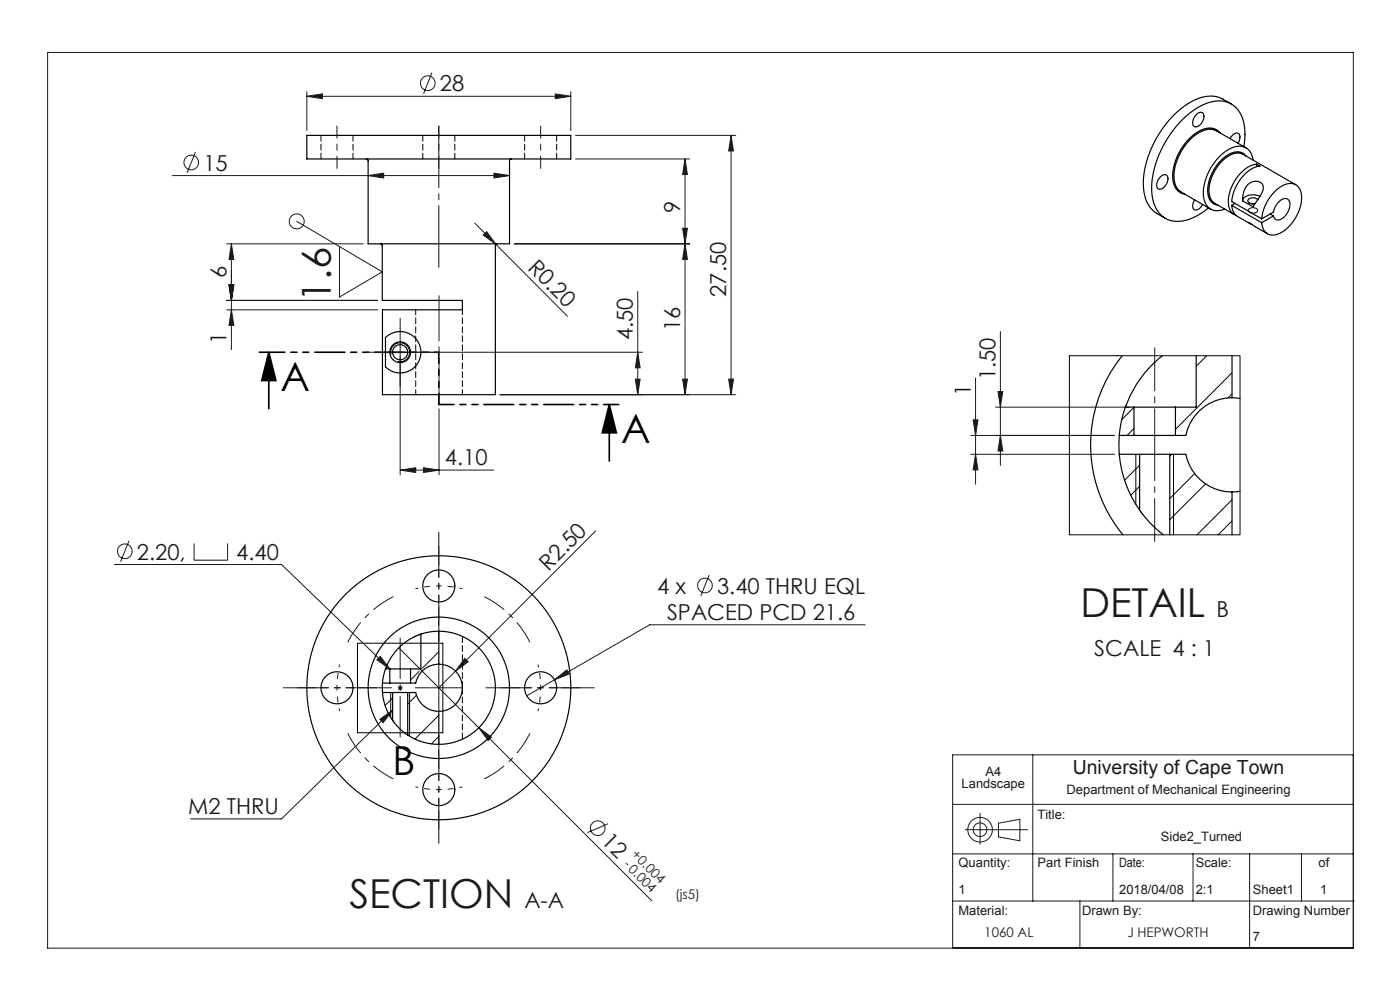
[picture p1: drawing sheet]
<svg xmlns="http://www.w3.org/2000/svg" width="297mm" height="210mm" viewBox="0 0 297 210" stroke-linecap="round" stroke-linejoin="round" font-family="sans-serif">
<g fill="none" stroke="#191924" stroke-width=".21">
<path d="M10.1 11.1h277v190h-277zM65.1 19.4v8.3M91.6 15.4l-1.7 4.5M117.8 19.9l3.3 .5-3.3 .5zM121.1 19.4v8.3M36.6 37.2h71.5M41.5 32.2l-1.8 4.5M65.1 20.4l3.3-.5v1zM65.1 20.4h56M78.1 37.2l3.3-.5v1.1zM104.8 36.7l3.3 .5-3.3 .6zM122.1 33.7h24.2"/>
<path d="M122.1 28.7h34M145.3 33.7l.5 3.3h-1zM145.3 33.7v50M155.1 28.7v55M155.1 28.7l.5 3.3h-1zM48.1 51.7h29M49.1 51.7v22.5M49.1 51.7l.5 3.3h-1zM62.9 47l18.2 10.7-9.1 5.3v-10.7M100.7 47.3l19.7 19.8M102.5 49.9l.7-.8 2 2.7zM109.1 51.7h37.2"/>
<path d="M144.8 48.4h1l-.5 3.3zM145.3 51.7l.5 3.3h-1zM48.1 63.7h32M48.1 65.7h32M48.6 60.4h1l-.5 3.3zM49.1 65.7l.5 3.3h-1zM79.9 74.7h56.4M84.9 69.7v31M135.3 61.8v21.9M135.3 74.7l.5 3.3h-1zM212.2 70.3v28.4M84.9 99.7l3.3-.5v1z"/>
<path d="M84.9 99.7h19.8M89.8 99.2l3.3 .5-3.3 .5zM93.1 86.7v14M106.1 83.7h50M134.8 80.4h1l-.5 3.3zM144.8 80.4h1l-.5 3.3zM154.6 80.4h1l-.5 3.3zM206 92.4h30.4M206 96.4h30.4M206.4 89.1h1.1l-.5 3.3zM207 80.2v22.5M207 96.4l.5 3.3h-1.1z"/>
<path d="M211.2 86.4h28.4M211.7 83.1h1l-.5 3.3zM212.2 92.4l.5 3.3h-1zM24.3 119.7h35.4l23 22.2M27.4 114.7l-1.8 4.5M41.2 115.3v3.5h7.1v-3.5M126.4 112.6l-33.3 33.3M80.7 139.2l2 2.7-2.7-1.9zM84.6 137.4l17 17M98.6 139.7l.7 .7-2.7 2zM150.4 122l-1.7 4.4M183.5 132.5h-45.7l-26.1 15.1"/>
<path d="M80.6 152.6l2.7-2-2 2.7zM83.3 150.6l-23.6 23.1h-19.3M84.4 145.9h1M84.5 145.6l.7 .7M84.9 145.4v1M85.2 145.6l-.7 .7M88.1 145.9h10M93.1 140.9v10M101.6 154.4l2.7 2-.7 .7zM101.6 154.4l36.7 36.7M117.6 144.2l2.6-2.1 .5 .9zM129 174.7l-4.4 1.9"/>
<path d="M202.1 170.6h85M204.8 176h13.2M207.9 172.5v6.6M211.8 177.5l4.5 .8M211.8 177.5v-2.9l4.6-.8v4.6M219.1 160.1v31M287.1 160.1h-85v41M202.1 191.1h85.2M202.1 181.1h85M229.1 191.1v10M236.1 181.1v10M253.1 181.1v10"/>
<path d="M265.1 181.1v20M276.1 181.1v10"/>
<circle cx="90.7" cy="17.6" r="1.56"/>
<circle cx="40.6" cy="34.5" r="1.56"/>
<circle cx="62.9" cy="47" r="1.59"/>
<circle cx="26.5" cy="116.9" r="1.56"/>
<circle cx="149.6" cy="124.2" r="1.56"/>
<circle cx="126.8" cy="175.7" r="1.56"/>
<circle cx="207.9" cy="176" r="1.45"/>
<circle cx="207.9" cy="176" r="2.61"/>
</g>
<path d="M57 74.7l1.5 6h-3zM57 74.7v12M129.3 85.8l1.5 6h-3zM129.3 85.8v12" fill="none" stroke="#000" stroke-width=".35"/>
<path d="M264.9 44.4a1.2 1.2 0 0 1 1.9 .3 1.15 1.15 0 0 1-2-.1zM83 75.2a2 2 0 0 1 1.7-2.5 2 2 0 0 1 2.2 2.2 2 2 0 0 1-2.5 1.8M241 96.4v10.6M249 96.4v17M75.8 136.4h18.1v19h-18.1zM82.9 146.9v5.3M86.9 146.9v9.3" fill="none" stroke="#000" stroke-width=".21"/>
<path d="M93.1 124.3l-2.5 .1-2.5 .5M93.1 124.3l2.5 .1 2.4 .5M71.5 145.9l.1 2.5 .5 2.4M71.5 145.9l.1-2.5 .5-2.5M114.7 145.9l-.2-2.5-.4-2.5M114.7 145.9l-.2 2.5-.4 2.4M93.1 167.5l2.5-.2 2.4-.4M93.1 167.5l-2.5-.2-2.5-.4" fill="none" stroke="#191924" stroke-width=".21" stroke-dasharray="15.2 1.3 1.3 1.3" stroke-dashoffset="14.6" stroke-linecap="butt"/>
<path d="M83.4 126.6a21.6 21.6 0 0 0-9.6 9.6M112.4 136.2a21.6 21.6 0 0 0-9.7-9.6M73.8 155.5a21.6 21.6 0 0 0 9.6 9.7M102.7 165.2a21.6 21.6 0 0 0 9.7-9.7" fill="none" stroke="#191924" stroke-width=".21" stroke-dasharray="15.2 1.3 1.3 1.3" stroke-dashoffset="10.2" stroke-linecap="butt"/>
<path d="M93.1 85.8h38.2" fill="none" stroke="#000" stroke-width=".35" stroke-dasharray="6.3 1.3 1.3 1.3 1.3 1.3" stroke-dashoffset="3.1"/>
<path d="M93.1 74.7v11.1" fill="none" stroke="#000" stroke-width=".35" stroke-dasharray="6.3 1.3 1.3 1.3 1.3 1.3" stroke-dashoffset="4"/>
<path d="M84.9 74.7h8.2" fill="none" stroke="#000" stroke-width=".35" stroke-dasharray="6.3 1.3 1.3 1.3 1.3 1.3" stroke-dashoffset="5.4"/>
<path d="M84.9 74.7h-29.9" fill="none" stroke="#000" stroke-width=".35" stroke-dasharray="6.3 1.3 1.3 1.3 1.3 1.3" stroke-dashoffset=".9"/>
<path d="M93.1 85.7v-23M93.1 135.9v-23M83.1 145.9h-23M93.1 155.9v23M103.1 145.9h23" fill="none" stroke="#191924" stroke-width=".21" stroke-dasharray="15.2 1.3 1.3 1.3" stroke-dashoffset="5.6"/>
<path d="M93.1 56.7v-30" fill="none" stroke="#191924" stroke-width=".21" stroke-dasharray="15.2 1.3 1.3 1.3" stroke-dashoffset="2.1"/>
<path d="M71.5 35.7v-9M93.1 26.7v9M114.7 35.7v-9" fill="none" stroke="#191924" stroke-width=".21" stroke-dasharray="15.2 1.3 1.3 1.3" stroke-dashoffset="12.6"/>
<path d="M84.9 135.4v21" fill="none" stroke="#191924" stroke-width=".21" stroke-dasharray="15.2 1.3 1.3 1.3" stroke-dashoffset="6.6"/>
<path d="M79.9 74.7h-2.2M84.9 69.7v-2.2M84.9 79.7v2.2M89.9 74.7h2.4M93.1 119.3v-3.4M93.1 129.3v3.4M66.5 145.9h-3.4M76.5 145.9h3.4M109.7 145.9h-3.4M119.7 145.9h3.4M93.1 172.5v3.4M93.1 162.5v-3.4" fill="none" stroke="#191924" stroke-width=".21" stroke-dasharray="15.2 1.3 1.3 1.3"/>
<path d="M93.1 124.3v-5M93.1 124.3v5M71.5 145.9h-5M71.5 145.9h5M114.7 145.9h5M114.7 145.9h-5M93.1 167.5v5M93.1 167.5v-5" fill="none" stroke="#191924" stroke-width=".21" stroke-dasharray="15.2 1.3 1.3 1.3" stroke-dashoffset="14.6"/>
<path d="M245 114.9v-41.1" fill="none" stroke="#191924" stroke-width=".21" stroke-dasharray="15.2 1.3 1.3 1.3" stroke-dashoffset="6.1"/>
<path d="M57 74.7l1.5 6h-3zM129.3 85.8l1.5 6h-3z" fill="#000"/>
<g fill="#191924">
<path d="M117.6 144.2l2.6-2.1 .5 .9z"/>
<path d="M98.6 139.7l.7 .7-2.7 2z"/>
<path d="M101.6 154.4l2.7 2-.7 .7z"/>
<path d="M102.5 49.9l.7-.8 2 2.7z"/>
<path d="M89.8 99.2l3.3 .5-3.3 .5zM84.9 99.7l3.3-.5v1z"/>
<path d="M117.8 19.9l3.3 .5-3.3 .5zM65.1 20.4l3.3-.5v1z"/>
<path d="M144.8 48.4h1l-.5 3.3zM145.3 33.7l.5 3.3h-1zM144.8 80.4h1l-.5 3.3zM145.3 51.7l.5 3.3h-1zM212.2 92.4l.5 3.3h-1zM211.7 83.1h1l-.5 3.3zM207 96.4l.5 3.3h-1.1zM206.4 89.1h1.1l-.5 3.3z"/>
<path d="M155.1 28.7l.5 3.3h-1zM154.6 80.4h1l-.5 3.3zM135.3 74.7l.5 3.3h-1zM134.8 80.4h1l-.5 3.3zM48.6 60.4h1l-.5 3.3zM49.1 65.7l.5 3.3h-1zM49.1 51.7l.5 3.3h-1zM48.6 60.4h1l-.5 3.3z"/>
<path d="M78.1 37.2l3.3-.5v1.1zM104.8 36.7l3.3 .5-3.3 .6z"/>
<path d="M80.6 152.6l2.7-2-2 2.7zM80.7 139.2l2 2.7-2.7-1.9z"/>
</g>
<g fill="none" stroke="#000" stroke-width=".25">
<path d="M65.1 28.7h56v5h-56zM77.7 33.7l.3 .1 .1 .3v17.6h30v-17.6l.1-.3 .3-.1M246.1 37.6a.86 .86 0 0 1 .9-.6 .86 .86 0 0 1 .8 .7 2.21 2.21 0 0 1-2 2.4 1.58 1.58 0 0 1 .2-2.4zM253.8 24.3a.86 .86 0 0 1 .8-.5 .86 .86 0 0 1 .8 .7 2.21 2.21 0 0 1-1.9 2.4 1.58 1.58 0 0 1 .1-2.4zM258.8 28.2a3.4 3.4 0 0 0-4.6-.3 11.6 11.6 0 0 0-5.3 10.6 3 3 0 0 0 2.4 2.7M260.9 29.4l.1-.1a1.33 1.33 0 0 1 1.9-.8 1.83 1.83 0 0 1-.3 1.9M261.2 22.1l-1.8-1.1a6.9 6.9 0 0 0-6.8 .7 21.6 21.6 0 0 0-10 18 6.7 6.7 0 0 0 2.8 5.6l1.8 1M263.9 31.1a9.4 9.4 0 0 0-1.7-8.3 5.9 5.9 0 0 0-6.9-.6 21.5 21.5 0 0 0-10.6 14.5 9.9 9.9 0 0 0 1.4 8.7 6 6 0 0 0 7.3 .7l1.4-.9 1.6-1.1M264.3 31.4l-6.2-3.6a4.2 4.2 0 0 0-4.6 .9 11.3 11.3 0 0 0-4.3 9.8 3.2 3.2 0 0 0 1.4 2.3l6.2 3.6M264.4 33.1a2.73 2.73 0 0 0-4-.2 9.3 9.3 0 0 0-4.1 8.5 2.36 2.36 0 0 0 2.1 2.1M264.7 39.2a1.92 1.92 0 0 1 3.3 .3 5.7 5.7 0 0 1-1.8 3.7l-.4 .7-2.2-1.3v-.7a4.3 4.3 0 0 1 1.1-2.7zM265.8 34a3 3 0 0 0-4.7-2.5 11.2 11.2 0 0 0-5.7 10.6 2.96 2.96 0 0 0 4.4 2.3"/>
<path d="M266.6 34.8a7.6 7.6 0 0 0-5.5 5.2 4.9 4.9 0 0 0 .4 5.3l.7 .4M266.6 34.8l.7 .4a7.5 7.5 0 0 0-5.4 5.1l-.6 2.4 6.4 3.7M266.6 34.8v.6M274.9 39.2l-11.2-6.5a3.4 3.4 0 0 0-3.9 1 8.7 8.7 0 0 0-3.1 8 2.36 2.36 0 0 0 1 1.4l4.1 2.4M80.7 51.7l.3 .1 .1 .3v11.6h17v2h-17v18h24v-31.6l.1-.3 .3-.1M253.4 42.4l-.1 .1a1.27 1.27 0 0 0 .3 2.1 1.88 1.88 0 0 0 1.5-1.2M261.3 43.6a2.77 2.77 0 0 0 1.2 2.3l2.7 1.5M261.3 43.6l6.4 3.6M262 43.2l-.7 .4M265.5 43.2h.6M265.6 43.2h.1M265.7 47.7l-.7-.4 3.9 2.3"/>
<path d="M266.8 42.4a1.32 1.32 0 0 0-2.1 .2 1.29 1.29 0 0 0 1.6 .6M267.3 41.7a2.98 2.98 0 0 0-3.6 .6l-.1 .3M267.7 46.4a8.8 8.8 0 0 1 5.5-7.4 2.41 2.41 0 0 1 2.9 2.6 8.8 8.8 0 0 1-5.4 8.2 2.4 2.4 0 0 1-3-2.6M269.5 45.4l.7 .4M270.2 45.8a1.1 1.1 0 0 0 .8 .9 1.1 1.1 0 0 0 1.1-.4 3.2 3.2 0 0 0 1.2-3.9 1.59 1.59 0 0 0-2.2 .6l-.6 .9-.3 1.1-2.5 1.4M270.2 45.8l-2.5 1.4M81.8 71.6a4.4 4.4 0 0 1 6.2 0 4.4 4.4 0 0 1 0 6.2 4.4 4.4 0 0 1-6.2 0zM238.1 75.5a29.9 29.9 0 0 0 .1 37.9M246.6 75.5a23.7 23.7 0 0 0-7.9 10.9M253.8 75.5v10.9h-4.4M261.4 75.5v8.9M237.4 96.4a24 24 0 0 0 4.4 11.8"/>
<path d="M237.4 92.4v4M237.4 96.4h4.4M237.4 92.4h3.2M238.7 86.4a24 24 0 0 0-1.3 6M238.7 86.4h1.9M240.6 86.4h8.8M240.6 92.4h8.8M240.6 86.4v6M241.8 96.4h6.4M241.8 96.4v11.8M248.2 96.4h3.4a10 10 0 0 0 9.8 8M248.2 96.4v17"/>
<path d="M249.4 86.4v6M261.4 84.4l1.7 .1M261.4 84.4a10 10 0 0 0-9.8 8h-2.2M241.8 108.2a23.9 23.9 0 0 0 5 5.2M261.4 104.4v9M263.1 104.2l-1.7 .2M89.3 134.5h-.1a12 12 0 0 0-7.4 7.4M89.3 134.5v7.4h-2.2M93.1 133.9a12 12 0 0 1 12 12 12 12 0 0 1-12 12M93.1 133.9l-1.9 .1-1.9 .5M93.1 133.9v7M81.1 146.9a12 12 0 0 0 2.2 5.9"/>
<path d="M81.1 144.9v2M81.1 146.9h2.2M81.1 144.9h1.6M81.8 141.9l-.7 3M81.8 141.9h.9M82.7 141.9h4.4M82.7 144.9h4.4M82.7 141.9v3M83.3 146.9h3.2M83.3 152.8l1.5 1.8 1.7 1.3M83.3 146.9v5.9M86.5 146.9h1.7a5 5 0 0 0 4.9 4"/>
<path d="M86.5 155.9a12 12 0 0 0 6.6 2M86.5 146.9v9M87.1 141.9v3M93.1 140.9a5 5 0 0 1 5 5 5 5 0 0 1-5 5M93.1 140.9a5 5 0 0 0-4.9 4h-1.1M93.1 150.9v7"/>
<circle cx="84.9" cy="74.7" r="1.6"/>
<circle cx="84.9" cy="74.7" r="2.2"/>
<circle cx="93.1" cy="124.3" r="3.4"/>
<circle cx="71.5" cy="145.9" r="3.4"/>
<circle cx="93.1" cy="145.9" r="28"/>
<circle cx="93.1" cy="145.9" r="15"/>
<circle cx="114.7" cy="145.9" r="3.4"/>
<circle cx="93.1" cy="167.5" r="3.4"/>
</g>
<path d="M88.2 65.7v18M98.1 83.7v-18" fill="none" stroke="#000" stroke-width=".21" stroke-dasharray="1.3 .6" stroke-dashoffset=".2"/>
<path d="M68.1 28.7v5M74.9 33.7v-5M89.7 28.7v5M96.5 33.7v-5M111.3 28.7v5M118.1 33.7v-5M238.7 86.4l.2-.4M81.8 141.9v-.2M83.6 153.3l-.3-.5M86.5 155.9l-.2-.1" fill="none" stroke="#000" stroke-width=".21" stroke-dasharray="1.3 .6"/>
<g fill="none" stroke="#000" stroke-width=".21">
<path d="M226.9 75.5h36.2v37.9h-36.2zM256 75.5l-2.2 2.2M261.4 79.1l-12 12M240.6 86.4l-2.6 2.6M240.6 90.9l-1.5 1.5M241.8 98.7l-3.2 3.2M248.6 96.4l-.4 .4M261.4 83.6l-.9 .8M241.8 103.2l-1.9 1.9M253.4 100.5l-5.2 5.2M255.8 102.6l-7.6 7.6M261.4 106l-7.5 7.4"/>
<path d="M261.4 110.5l-3 2.9M93.1 138.2l-3.5 3.5M83.3 148l-1.6 1.6M83.3 152.5l-.1 .2M88.3 147.5l-1.8 1.8M88.9 142.4l-1.8 1.8M93.1 151.7l-5.1 5.1M93.1 156.2l-1.6 1.6"/>
</g>
<path d="M98.1 156.8v-10.9M98.1 145.9v-10.9" fill="none" stroke="#000" stroke-width=".21" stroke-dasharray="1.3 .6" stroke-dashoffset="-.1"/>
<path d="M87.8 135.1l1.5-.6" fill="none" stroke="#000" stroke-width=".21" stroke-dasharray="1.3 .6" stroke-dashoffset=".8"/>
<path d="M242.5 109.2l-.7-1" fill="none" stroke="#000" stroke-width=".21" stroke-dasharray="1.3 .6" stroke-dashoffset=".6"/>
<g font-size="8.5" fill="#191924">
<text x="70.2" y="64" transform="rotate(-90 70.2 64)">1.6</text>
<text x="229.2" y="130.9">DETAIL</text>
<text x="74.1" y="192.5">SECTION</text>
</g>
<g font-size="8.5">
<text x="59.5" y="82.9">A</text>
<text x="131.8" y="93.9">A</text>
<text x="83.3" y="164.5">B</text>
</g>
<g font-size="4.7" fill="#191924">
<text x="93.3" y="19.4">28</text>
<text x="43.1" y="36.2">15</text>
<text x="144.3" y="45.3" transform="rotate(-90 144.3 45.3)">9</text>
<text x="48.1" y="59" transform="rotate(-90 48.1 59)">6</text>
<text x="111.8" y="57" transform="rotate(45 111.8 57)">R0.20</text>
<text x="154.1" y="62.9" transform="rotate(-90 154.1 62.9)">27.50</text>
<text x="144.3" y="70.2" transform="rotate(-90 144.3 70.2)">16</text>
<text x="48.1" y="72.9" transform="rotate(-90 48.1 72.9)">1</text>
<text x="134.3" y="72.2" transform="rotate(-90 134.3 72.2)">4.50</text>
<text x="211.2" y="80.7" transform="rotate(-90 211.2 80.7)">1.50</text>
<text x="205.9" y="84.1" transform="rotate(-90 205.9 84.1)">1</text>
<text x="94.4" y="98.7">4.10</text>
<text x="29" y="118.7">2.20,</text>
<text x="50.1" y="118.7">4.40</text>
<text x="116.3" y="121.2" transform="rotate(-45 116.3 121.2)">R2.50</text>
<text x="139.4" y="125.9">4 x</text>
<text x="152.1" y="125.9">3.40 THRU EQL</text>
<text x="141.5" y="131.5">SPACED PCD 21.6</text>
<text x="258.1" y="130.9">B</text>
<text x="232.2" y="139.1">SCALE 4 : 1</text>
<text x="39.9" y="172.7">M2 THRU</text>
<text x="127.4" y="178.7" transform="rotate(45 127.4 178.7)">12</text>
<text x="111.2" y="192.5">A-A</text>
</g>
<text font-size="4.1" fill="#191924" x="227.6" y="164.3">University of Cape Town</text>
<g font-size="2.8" fill="#191924">
<text x="132.2" y="183.6" transform="rotate(45 132.2 183.6)">-0.004</text>
<text x="133.9" y="181.4" transform="rotate(45 133.9 181.4)">+0.004</text>
<text x="143.2" y="190.8">(js5)</text>
<text x="208.8" y="198.7">1060 AL</text>
<text x="239.2" y="198.7">J HEPWORTH</text>
</g>
<g font-size="2.7" fill="#191924">
<text x="204" y="167.2">Landscape</text>
<text x="209.1" y="164.6">A4</text>
<text x="220.1" y="173.7">Title:</text>
<text x="226.3" y="168.5">Department of Mechanical Engineering</text>
<text x="246.3" y="178.4">Side2_Turned</text>
<text x="203.3" y="184">Quantity:</text>
<text x="220.1" y="184">Part Finish</text>
<text x="237.4" y="184">Date:</text>
<text x="253.7" y="184">Scale:</text>
<text x="279.7" y="184">of</text>
<text x="203.3" y="189.6">1</text>
<text x="237.4" y="189.6">2018/04/08</text>
<text x="253.7" y="189.6">2:1</text>
<text x="265.8" y="189.6">Sheet1</text>
<text x="280.1" y="189.6">1</text>
<text x="203.3" y="194.1">Material:</text>
<text x="229.6" y="194.1">Drawn By:</text>
<text x="265.8" y="194.1">Drawing Number</text>
<text x="265.8" y="199.6">7</text>
</g>
</svg>
